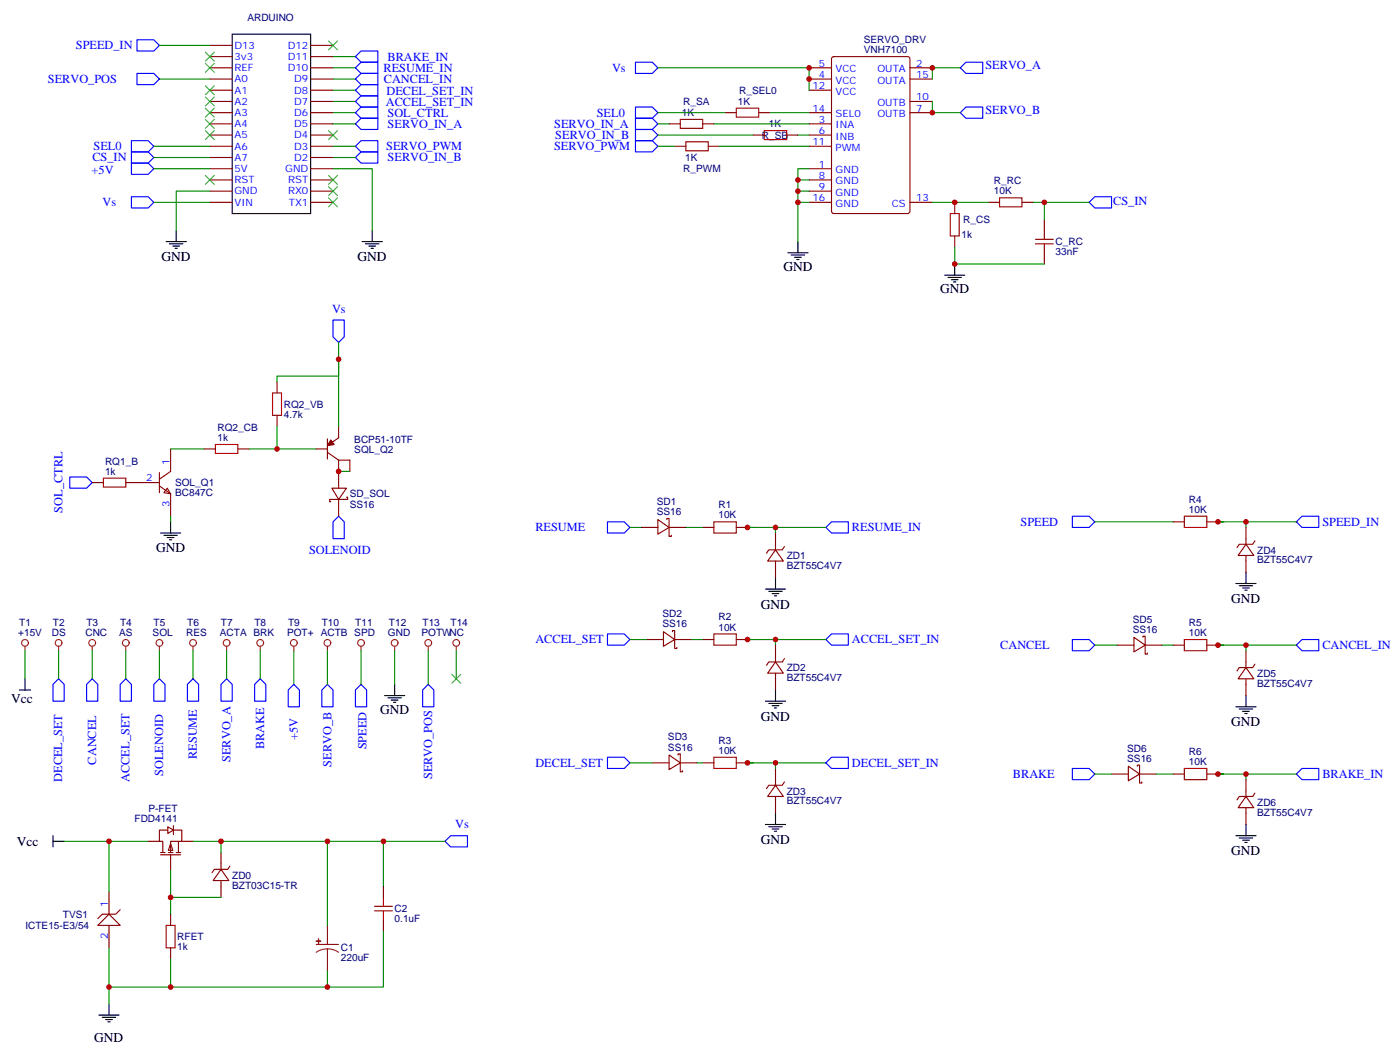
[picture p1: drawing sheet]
<svg xmlns="http://www.w3.org/2000/svg" width="441mm" height="332mm" viewBox="0 0 441 332" stroke-linecap="round" stroke-linejoin="round" font-family="sans-serif">
<g fill="none" stroke="#000" stroke-width=".35">
<path d="M73.1 10.8h24.7v56.4h-24.7zM114.1 76h6.3M115.1 76.7h4.2M116.2 77.4h2.1M116.9 78.1h.7M117.2 72.5v3.5M248.1 79.6h6.4M251.3 76v3.6M249.2 80.3h4.2M250.2 81h2.1M250.9 81.7h.7M121.1 218.9h6.4"/>
<path d="M122.2 219.6h4.2M124.3 215.4v3.5M123.2 220.3h2.1M123.9 221h.7"/>
</g>
<g fill="none" stroke="#870000" stroke-width=".35">
<path d="M66.1 17.8h7M66.1 14.3h7M97.8 17.8h7.1M97.8 14.3h7.1M262.1 18l.5-.2h23.3l.6 .4 .1 48.3-.5 .6-23.5 .1-.7-.5v-48.2zM66.1 39h7M66.1 35.5h7M66.1 31.9h7M66.1 28.4h7M66.1 24.9h7M66.1 21.3h7M97.8 39h7.1"/>
<path d="M97.8 35.5h7.1M97.8 31.9h7.1M97.8 28.4h7.1M97.8 24.9h7.1M97.8 21.3h7.1M254.8 39h7.1M254.8 35.5h7.1M254.8 28.4h7.1M254.8 24.9h7.1M254.8 21.3h7.1M286.6 35.5h7M286.6 31.9h7"/>
<path d="M286.6 24.9h7M286.6 21.3h7M66.1 56.6h7M66.1 53.1h7M66.1 49.6h7M66.1 46h7M66.1 42.5h7M97.8 56.6h7.1M97.8 53.1h7.1M97.8 49.6h7.1M97.8 46h7.1M97.8 42.5h7.1"/>
<path d="M254.8 56.6h7.1M254.8 53.1h7.1M254.8 46h7.1M254.8 42.5h7.1M66.1 63.7h7M66.1 60.1h7M97.8 63.7h7.1M97.8 60.1h7.1M254.8 63.7h7.1M254.8 60.1h7.1M286.6 63.7h7"/>
</g>
<g fill="none" stroke="#00f" stroke-width=".35">
<path d="M200.1 19.6h5.3l1.8 1.7-1.8 1.8h-5.3zM200.1 37.2h5.3l1.8 1.8-1.8 1.7h-5.3zM302.4 21.3l1.8-1.7h5.3v3.5h-5.3zM304.2 33.7h5.3v3.5h-5.3l-1.8-1.7zM41.4 51.3h5.3l1.7 1.8-1.7 1.8h-5.3zM200.1 40.7h5.3l1.8 1.8-1.8 1.8h-5.3zM200.1 44.3h5.3l1.8 1.7-1.8 1.8h-5.3zM191.3 199.5h5.3l1.8 1.8-1.8 1.7h-5.3zM18.5 213.6l1.7 1.8v5.3h-3.5v-5.3zM29 213.6l1.8 1.8v5.3h-3.5v-5.3zM37.9 215.4l1.7-1.8 1.8 1.8v5.3h-3.5zM50.2 213.6l1.8 1.8v5.3h-3.6v-5.3z"/>
<path d="M60.8 213.6l1.7 1.8v5.3h-3.5v-5.3zM71.4 213.6l1.7 1.8v5.3h-3.5v-5.3zM82 213.6l1.7 1.8v5.3h-3.5v-5.3zM92.5 215.4l1.8 1.7v5.3h-3.5v-5.3zM103.1 215.4l1.8 1.7v5.3h-3.5v-5.3zM113.7 215.4l1.8 1.7v5.3h-3.6v-5.3zM134.9 215.4l1.7 1.7v5.3h-3.5v-5.3z"/>
</g>
<path d="M64.7 16.4l2.8 2.8M64.7 19.9l2.8 2.9M67.5 16.4l-2.8 2.8M67.5 19.9l-2.8 2.9M64.7 55.2l2.8 2.8M67.5 55.2l-2.8 2.8M103.5 58.7l2.8 2.9M103.5 55.2l2.8 2.8M106.3 58.7l-2.8 2.9M106.3 55.2l-2.8 2.8M103.5 62.3l2.8 2.8M106.3 62.3l-2.8 2.8" fill="none" stroke="#3c3" stroke-width=".35"/>
<g fill="none" stroke="#008700" stroke-width=".35">
<path d="M207.2 21.3h47.6v7.1M293.6 31.9v3.6h8.8M302.4 21.3h-8.8v3.6M48.4 53.1h17.7M254.8 53.1h-3.5v22.9M7.9 204.8v8.8M18.5 204.8v8.8M29 204.8v8.8M39.6 204.8v8.8M50.2 204.8v8.8M60.8 204.8v8.8M71.4 204.8v8.8"/>
<path d="M82 204.8v8.8M92.5 204.8v10.6M103.1 204.8v10.6M113.7 204.8v10.6M124.3 204.8v10.6M134.9 204.8v10.6"/>
</g>
<g fill="none" stroke="#8c2424" stroke-width=".35">
<path d="M7.9 203.4v1.4M18.5 203.4v1.4M29 203.4v1.4M39.6 203.4v1.4M50.2 203.4v1.4M60.8 203.4v1.4M71.4 203.4v1.4M82 203.4v1.4M92.5 203.4v1.4M103.1 203.4v1.4M113.7 203.4v1.4M124.3 203.4v1.4"/>
<path d="M134.9 203.4v1.4"/>
<circle cx="7.9" cy="202.3" r="1.06"/>
<circle cx="18.4" cy="202.3" r="1.06"/>
<circle cx="29" cy="202.3" r="1.06"/>
<circle cx="39.6" cy="202.3" r="1.06"/>
<circle cx="50.2" cy="202.3" r="1.06"/>
<circle cx="60.8" cy="202.3" r="1.06"/>
<circle cx="71.4" cy="202.3" r="1.06"/>
<circle cx="81.9" cy="202.3" r="1.06"/>
<circle cx="92.5" cy="202.3" r="1.06"/>
<circle cx="103.1" cy="202.3" r="1.06"/>
<circle cx="113.7" cy="202.3" r="1.06"/>
<circle cx="124.3" cy="202.3" r="1.06"/>
<circle cx="134.9" cy="202.3" r="1.06"/>
</g>
<path d="M30.8 291.2l3.5-3.5 3.6 3.5z" fill="#fff" stroke="#870000" stroke-width=".35"/>
<g fill="none" stroke="#870000" stroke-width=".35">
<path d="M210.7 39h3.5M221.3 39h3.5M212.5 46h3.5M223.1 46h3.5M237.2 42.5h3.5M247.8 42.5h3.5M87.2 120.1v3.5M87.2 130.7v3.5M29 151.9h3.6M39.6 151.9h3.5M64.3 141.3h3.5M74.9 141.3h3.5"/>
<path d="M221.3 201.3h3.5M231.9 201.3h3.5M120.8 278.9v3.5M34.3 280.6v7.1M34.3 291.2v7.1M37.9 286.3l-1.5 1.4h-4.2l-1.4 1.4M120.8 289.5v3.5"/>
</g>
<g fill="none" stroke="#000" stroke-width=".35">
<path d="M52.3 76h6.4M53.4 76.7h4.2M54.4 77.4h2.2M55.1 78.1h.7M55.5 72.5v3.5M50.6 167.7h6.3M51.6 168.5h4.2M52.7 169.2h2.1M53.4 169.9h.7M53.7 164.2v3.5M6.1 217.1h3.5M7.9 213.6v3.5"/>
<path d="M244.2 217.1v3.6M241.1 220.7h6.3M242.1 221.4h4.2M243.2 222.1h2.1M243.9 222.8h.7M16.7 264.8h3.5M16.7 263v3.5M31.2 319.4h6.3M34.3 315.9v3.5M32.2 320.1h4.2M33.3 320.9h2.1M34 321.6h.7"/>
</g>
<g fill="none" stroke="#00f" stroke-width=".35">
<path d="M111.9 17.8l1.8-1.7h5.3v3.5h-5.3zM43.1 23.1h5.3l1.8 1.8-1.8 1.7h-5.3zM111.9 39l1.8-1.8h5.3v3.5h-5.3zM111.9 21.3l1.8-1.7h5.3v3.5h-5.3zM111.9 24.9l1.8-1.8h5.3v3.5h-5.3zM111.9 28.4l1.8-1.8h5.3v3.6h-5.3zM111.9 31.9l1.8-1.7h5.3v3.5h-5.3zM111.9 35.5l1.8-1.8h5.3v3.5h-5.3zM111.9 46l1.8-1.7h5.3v3.5h-5.3zM41.4 61.9h5.3l1.7 1.8-1.7 1.7h-5.3zM104.9 100.7h3.5v5.3l-1.8 1.8-1.7-1.8zM22 150.1h5.3l1.7 1.8-1.7 1.7h-5.3z"/>
<path d="M106.6 162.5l1.8 1.7v5.3h-3.5v-5.3zM261.9 199.5h5.3v3.5h-5.3l-1.8-1.7zM140.2 264.8l1.7-1.8h5.3v3.5h-5.3z"/>
</g>
<g fill="none" stroke="#008700" stroke-width=".35">
<path d="M104.9 17.8h7M50.2 24.9h15.9M104.9 21.3h7M104.9 24.9h7M104.9 28.4h7M104.9 31.9h7M104.9 35.5h7M104.9 39h7M207.2 39h3.5M224.8 39h30M104.9 53.1h12.3v19.4M104.9 46h7"/>
<path d="M207.2 42.5h30M207.2 46h5.3M226.6 46h28.2M251.3 56.6h3.5M251.3 42.5h3.5M48.4 63.7h17.7M66.1 60.1h-10.6v12.4M251.3 63.7h3.5M251.3 60.1h3.5M87.2 134.2v7.1M78.4 141.3h21.2M237.2 201.3h-1.8h8.8v1.7"/>
<path d="M103.1 305.3v5.3h-68.8v5.3"/>
</g>
<path d="M64.7 30.5l2.8 2.8M64.7 34l2.8 2.9M64.7 37.6l2.8 2.8M64.7 27l2.8 2.8M67.5 30.5l-2.8 2.8M67.5 34l-2.8 2.9M67.5 37.6l-2.8 2.8M67.5 27l-2.8 2.8M64.7 41.1l2.8 2.8M67.5 41.1l-2.8 2.8" fill="none" stroke="#3c3" stroke-width=".35"/>
<path d="M214.2 37.6h7.1v2.8h-7.1zM216 44.6h7.1v2.8h-7.1zM240.7 41.1h7.1v2.8h-7.1zM67.8 139.9h7.1v2.8h-7.1zM85.8 123.6h2.9v7.1h-2.9zM32.6 150.5h7v2.8h-7zM224.8 199.5h7.1v3.5h-7.1zM117.9 286.6h5.7M117.9 285.2h5.7M120.8 282.4v2.8M120.8 286.6v2.9" fill="none" stroke="#a10000" stroke-width=".35"/>
<path d="M99.6 297.2h7M103.1 298.6l1.9 .3 1.6 .8M103.1 298.6l-1.8 .3-1.7 .8M103.1 291.2v6M103.1 298.6v6.7" fill="none" stroke="#8c2424" stroke-width=".35"/>
<g fill="#8c2424" stroke="#8c2424" stroke-width=".35">
<path d="M99.6 296.2h1.4z"/>
<path d="M100.3 295.5v1.4z"/>
</g>
<path d="M52.7 153.6l1 1.8-2.1-.4z" fill="#fff" stroke="#870000" stroke-width=".35"/>
<g fill="none" stroke="#870000" stroke-width=".35">
<path d="M43.1 151.9h7.1M50.2 152.9l3.5 2.5v7.1M50.2 148.7v6.3M53.7 141.3v7l-3.5 2.5M46.7 264.8h3.5M50.6 269h6.3M50.6 268.3h1.4M53 261.2h-2.8v3.6h1.1v3.5M53 268.3h1.4M53.7 265.5l.7 2.1h-1.4zM53.7 269v4.6M54.8 261.2h2.5v3.6h-3.6v3.5"/>
<path d="M55.5 268.3h1.4M56.2 264.8v3.5M57.3 264.8h3.5M69.6 273.6l2.5 3.5h-5zM69.6 268.3v5.3M69.6 277.1v5.3M72.4 272.5l-.7 1.1h-4.2l-.7 1M53.7 287.7v3.5M53.7 298.3v3.5"/>
</g>
<path d="M53.7 141.3h10.6M20.2 264.8h26.5M34.3 264.8v15.8M53.7 273.6v14.1M60.8 264.8h79.4M69.6 264.8v3.5M103.1 264.8v26.4M34.3 298.3v12.3M53.7 282.4h15.9M53.7 301.8v8.8" fill="none" stroke="#008700" stroke-width=".35"/>
<path d="M52.3 291.2h2.8v7.1h-2.8z" fill="none" stroke="#a10000" stroke-width=".35"/>
<path d="M52.8 260.2l1.8 1-1.8 1.1z" fill="#fff" stroke="#870000" stroke-width=".35"/>
<g fill="none" stroke="#870000" stroke-width=".35">
<path d="M228.4 35.5h3.5M238.9 35.5h3.6M300.7 63.7v3.5M300.7 74.3v3.5M311.3 63.7h3.5M321.8 63.7h3.6M328.9 69v3.5M328.9 79.6v3.5M103.1 138.1v6.4M106.6 134.2v3.6l-3.5 2.4M99.6 141.3h3.5M103.1 142.3l3.5 2.5"/>
<path d="M104.5 153.6h4.6l-2.5 3.6zM106.6 144.8v8.8M106.6 157.2v5.3M106.6 144.8h3.6v3.5M109.1 156.5h.4v.7h-5.7v.7h.4M201.9 166h5.3M207.2 163.5l3.5 2.5-3.5 2.1zM210 163.5v-.3h.7v5.6h.7v-.3M210.7 166h5.3M221.3 166h3.5M231.9 166h3.5M244.2 173l2.5 3.6h-4.9z"/>
<path d="M244.2 167.7v5.3M244.2 176.6v5.3M247.1 172l-.8 1h-4.2l-.7 1.1M369.5 164.2h3.5M380 164.2h3.6M392.4 171.3l2.5 3.5h-5zM392.4 166v5.3M392.4 174.8v5.3M395.2 170.2l-.7 1.1h-4.2l-.7 1M209 198.8l3.5 2.5-3.5 2.1zM211.8 198.8v-.4h.7v5.7h.7v-.4M203.7 201.3h5.3"/>
<path d="M212.5 201.3h5.3M244.2 208.3l2.5 3.5h-4.9zM244.2 203v5.3M244.2 211.8v5.3M247.1 207.3l-.8 1h-4.2l-.7 1.1M351.8 203h5.3M357.1 200.6l3.5 2.4-3.5 2.1zM359.9 200.6v-.4h.7v5.6h.8v-.3M360.6 203h5.3M369.5 203h3.5M380 203h3.6M392.4 210.1l2.5 3.5h-5z"/>
<path d="M392.4 204.8v5.3M392.4 213.6v5.3M395.2 209l-.7 1.1h-4.2l-.7 1M210.7 237.6l3.5 2.5-3.5 2.1zM213.5 237.6v-.4h.7v5.7h.7v-.4M54.6 259.8v2.8M205.4 240.1h5.3M214.2 240.1h5.3M221.3 240.1h3.5M231.9 240.1h3.5M244.2 247.1l2.5 3.5h-4.9zM244.2 241.8v5.3"/>
<path d="M244.2 250.6v5.3M247.1 246.1l-.8 1h-4.2l-.7 1.1M350.1 243.6h5.3M355.4 241.1l3.5 2.5-3.5 2.1zM358.2 241.1v-.3h.7v5.6h.7v-.3M358.9 243.6h5.3M369.5 243.6h3.5M380 243.6h3.6M392.4 250.6l2.5 3.6h-5zM392.4 245.4v5.2M392.4 254.2v5.3M395.2 249.6l-.7 1h-4.2l-.7 1.1"/>
</g>
<g fill="none" stroke="#8c2424" stroke-width=".35">
<path d="M143.7 203.4v1.4"/>
<circle cx="143.7" cy="202.3" r="1.06"/>
</g>
<g fill="none" stroke="#008700" stroke-width=".35">
<path d="M50.2 14.3h15.9M207.2 35.5h21.2M242.5 35.5h12.3M48.4 49.6h17.7M48.4 46h17.7M104.9 49.6h7M293.6 63.7h17.7M300.7 77.8v5.3h28.2M325.4 63.7h17.6M328.9 63.7v5.3M106.6 113.1v5.3h-19.4v1.7M106.6 107.8v26.4"/>
<path d="M106.6 148.3h3.6M53.7 162.5v1.7M198.4 166h3.5M216 166h5.3M237.2 166h-1.8h8.8v1.7M244.2 166h15.9M344.8 164.2h24.7M385.3 164.2h-1.7h8.8v1.8M392.4 164.2h15.9M143.7 204.8v8.8M198.4 201.3h5.3M217.8 201.3h3.5"/>
<path d="M244.2 201.3h15.9M344.8 203h7M365.9 203h3.6M385.3 203h-1.7h8.8v1.8M392.4 203h15.9M198.4 240.1h7M219.5 240.1h1.8M237.2 240.1h-1.8h8.8v1.7M244.2 240.1h15.9M344.8 243.6h5.3M364.2 243.6h5.3M385.3 243.6h-1.7h8.8v1.8"/>
<path d="M392.4 243.6h15.9M120.8 264.8v14.1M120.8 293v17.6h-17.7"/>
</g>
<path d="M103.5 12.9l2.8 2.8M106.3 12.9l-2.8 2.8M103.5 41.1l2.8 2.8M106.3 41.1l-2.8 2.8M142.3 212.2l2.8 2.8M145.1 212.2l-2.8 2.8" fill="none" stroke="#3c3" stroke-width=".35"/>
<path d="M231.9 34h7v2.9h-7zM299.3 67.2h2.8v7.1h-2.8zM314.8 62.3h7v2.8h-7zM326.1 76.7h5.6M326.1 75.3h5.6M328.9 72.5v2.8M328.9 76.7v2.9M224.8 164.2h7.1v3.5h-7.1zM373 162.5h7v3.5h-7zM373 201.3h7v3.5h-7zM224.8 238.3h7.1v3.5h-7.1zM373 241.8h7v3.6h-7z" fill="none" stroke="#a10000" stroke-width=".35"/>
<g fill="none" stroke="#000" stroke-width=".35">
<path d="M297.5 86.6h6.3M298.6 87.3h4.2M299.6 88h2.1M300.3 88.7h.7M300.7 83.1v3.5M241.1 185.4h6.3M242.1 186.1h4.2M243.2 186.8h2.1M243.9 187.5h.7M244.2 181.9v3.5M389.2 183.6h6.4M390.3 184.3h4.2"/>
<path d="M391.3 185h2.2M392 185.7h.7M392.4 180.1v3.5M392.4 218.9v3.5M389.2 222.4h6.4M390.3 223.1h4.2M391.3 223.8h2.2M392 224.5h.7M241.1 259.5h6.3M244.2 255.9v3.6M392.4 259.5v3.5M242.1 260.2h4.2"/>
<path d="M243.2 260.9h2.1M243.9 261.6h.7M389.2 263h6.4M390.3 263.7h4.2M391.3 264.4h2.2M392 265.1h.7"/>
</g>
<g fill="none" stroke="#00f" stroke-width=".35">
<path d="M43.1 12.5h5.3l1.8 1.8-1.8 1.8h-5.3zM200.1 33.7h5.3l1.8 1.8-1.8 1.7h-5.3zM41.4 47.8h5.3l1.7 1.8-1.7 1.7h-5.3zM41.4 44.3h5.3l1.7 1.7-1.7 1.8h-5.3zM111.9 49.6l1.8-1.8h5.3v3.5h-5.3zM344.8 61.9h5.3v3.5h-5.3l-1.8-1.7zM191.3 164.2h5.3l1.8 1.8-1.8 1.7h-5.3zM260.1 166l1.8-1.8h5.3v3.5h-5.3zM337.7 162.5h5.3l1.8 1.7-1.8 1.8h-5.3zM408.3 164.2l1.7-1.7h5.3v3.5h-5.3zM337.7 201.3h5.3l1.8 1.7-1.8 1.8h-5.3zM408.3 203l1.7-1.7h5.3v3.5h-5.3z"/>
<path d="M191.3 238.3h5.3l1.8 1.8-1.8 1.7h-5.3zM261.9 238.3h5.3v3.5h-5.3l-1.8-1.7zM337.7 241.8h5.3l1.8 1.8-1.8 1.8h-5.3zM410 241.8h5.3v3.6h-5.3l-1.7-1.8z"/>
</g>
<path d="M104.2 138.5l1 1.4-2.1 .3z" fill="#870000" stroke="#870000" stroke-width=".35"/>
<g fill="#c00">
<circle cx="293.6" cy="21.3" r=".88"/>
<circle cx="254.8" cy="24.9" r=".88"/>
<circle cx="254.8" cy="21.3" r=".88"/>
<circle cx="293.6" cy="35.5" r=".88"/>
<circle cx="87.2" cy="141.3" r=".88"/>
<circle cx="34.3" cy="264.8" r=".88"/>
<circle cx="103.1" cy="264.8" r=".88"/>
<circle cx="34.3" cy="310.6" r=".88"/>
<circle cx="69.6" cy="264.8" r=".88"/>
<circle cx="53.7" cy="310.6" r=".88"/>
<circle cx="53.7" cy="282.4" r=".88"/>
<circle cx="235.4" cy="201.3" r=".88"/>
<circle cx="244.2" cy="201.3" r=".88"/>
<circle cx="244.2" cy="240.1" r=".88"/>
<circle cx="235.4" cy="240.1" r=".88"/>
<circle cx="235.4" cy="166" r=".88"/>
<circle cx="244.2" cy="166" r=".88"/>
<circle cx="383.6" cy="164.2" r=".88"/>
<circle cx="392.4" cy="164.2" r=".88"/>
<circle cx="383.6" cy="203" r=".88"/>
<circle cx="392.4" cy="203" r=".88"/>
<circle cx="383.6" cy="243.6" r=".88"/>
<circle cx="392.4" cy="243.6" r=".88"/>
<circle cx="251.3" cy="63.7" r=".88"/>
<circle cx="251.3" cy="60.1" r=".88"/>
<circle cx="251.3" cy="56.6" r=".88"/>
<circle cx="103.1" cy="310.6" r=".88"/>
<circle cx="300.7" cy="63.7" r=".88"/>
<circle cx="120.8" cy="264.8" r=".88"/>
<circle cx="328.9" cy="63.7" r=".88"/>
<circle cx="300.7" cy="83.1" r=".88"/>
<circle cx="106.6" cy="113.1" r=".88"/>
<circle cx="106.6" cy="148.3" r=".88"/>
</g>
<g font-size="4.2">
<text x="50.8" y="82.2">GND</text>
<text x="112.6" y="82.2">GND</text>
<text x="246.7" y="85.2">GND</text>
<text x="296.1" y="92.3">GND</text>
<text x="49.1" y="173.7">GND</text>
<text x="239.6" y="191.6">GND</text>
<text x="387.8" y="189.8">GND</text>
<text x="3.5" y="221.1">Vcc</text>
<text x="119.7" y="224.5">GND</text>
<text x="239.6" y="226.8">GND</text>
<text x="387.8" y="228.6">GND</text>
<text x="5.3" y="266.2">Vcc</text>
<text x="239.6" y="265.6">GND</text>
<text x="387.8" y="269.2">GND</text>
<text x="29.7" y="327.9">GND</text>
</g>
<g font-size="3.9" fill="#00f">
<text x="23.9" y="15.4">SPEED_IN</text>
<text x="120.8" y="22.6">RESUME_IN</text>
<text x="122" y="19">BRAKE_IN</text>
<text x="192.7" y="22.5">Vs</text>
<text x="310.3" y="21.8">SERVO_A</text>
<text x="15.1" y="26.1">SERVO_POS</text>
<text x="120.9" y="26.1">CANCEL_IN</text>
<text x="121.7" y="29.7">DECEL_SET_IN</text>
<text x="121.5" y="33.3">ACCEL_SET_IN</text>
<text x="310.3" y="35.9">SERVO_B</text>
<text x="122" y="36.7">SOL_CTRL</text>
<text x="122.1" y="40.2">SERVO_IN_A</text>
<text x="174.6" y="40.2">SERVO_IN_A</text>
<text x="188" y="36.7">SEL0</text>
<text x="29.4" y="47.3">SEL0</text>
<text x="121.6" y="47.3">SERVO_PWM</text>
<text x="174.5" y="47.3">SERVO_PWM</text>
<text x="174.9" y="43.7">SERVO_IN_B</text>
<text x="29.1" y="50.8">CS_IN</text>
<text x="122.1" y="50.8">SERVO_IN_B</text>
<text x="28.9" y="54.9">+5V</text>
<text x="32.3" y="64.9">Vs</text>
<text x="350.6" y="64.4">CS_IN</text>
<text x="104.6" y="98.4">Vs</text>
<text x="19.7" y="161.3" transform="rotate(-90 19.7 161.3)">SOL_CTRL</text>
<text x="168.6" y="167.2">RESUME</text>
<text x="268.3" y="167.2">RESUME_IN</text>
<text x="321.4" y="165.4">SPEED</text>
<text x="416.5" y="165.5">SPEED_IN</text>
<text x="97.3" y="174.3">SOLENOID</text>
<text x="168.6" y="202.5">ACCEL_SET</text>
<text x="268.3" y="202.5">ACCEL_SET_IN</text>
<text x="315" y="204.3">CANCEL</text>
<text x="416.5" y="204.3">CANCEL_IN</text>
<text x="93.8" y="232.9" transform="rotate(-90 93.8 232.9)">+5V</text>
<text x="62" y="238.9" transform="rotate(-90 62 238.9)">RESUME</text>
<text x="72.6" y="239.8" transform="rotate(-90 72.6 239.8)">SERVO_A</text>
<text x="83.2" y="235.8" transform="rotate(-90 83.2 235.8)">BRAKE</text>
<text x="115.5" y="235.8" transform="rotate(-90 115.5 235.8)">SPEED</text>
<text x="30.3" y="240.6" transform="rotate(-90 30.3 240.6)">CANCEL</text>
<text x="51.4" y="244.2" transform="rotate(-90 51.4 244.2)">SOLENOID</text>
<text x="104.4" y="241.2" transform="rotate(-90 104.4 241.2)">SERVO_B</text>
<text x="136.1" y="245.2" transform="rotate(-90 136.1 245.2)">SERVO_POS</text>
<text x="168.6" y="241.3">DECEL_SET</text>
<text x="268.3" y="241.3">DECEL_SET_IN</text>
<text x="319" y="244.8">BRAKE</text>
<text x="416.5" y="244.8">BRAKE_IN</text>
<text x="19.6" y="246.1" transform="rotate(-90 19.6 246.1)">DECEL_SET</text>
<text x="40.7" y="246.1" transform="rotate(-90 40.7 246.1)">ACCEL_SET</text>
<text x="143.4" y="260.7">Vs</text>
</g>
<g font-size="3.2" fill="#000080">
<text x="77.9" y="6.5">ARDUINO</text>
<text x="272.1" y="16.7">VNH7100</text>
<text x="272.1" y="13.6">SERVO_DRV</text>
<text x="232.8" y="29.6">R_SEL0</text>
<text x="215.2" y="33.1">R_SA</text>
<text x="232.4" y="33">1K</text>
<text x="214.7" y="36.5">1K</text>
<text x="242.1" y="40">1K</text>
<text x="239.9" y="43.7">R_SB</text>
<text x="215.8" y="50.7">1K</text>
<text x="215.2" y="54.2">R_PWM</text>
<text x="313" y="58">R_RC</text>
<text x="313" y="61.2">10K</text>
<text x="303.3" y="70.1">R_CS</text>
<text x="302.8" y="75.1">1k</text>
<text x="332.4" y="77.1">C_RC</text>
<text x="332.4" y="80.3">33nF</text>
<text x="89.4" y="131.5">4.7k</text>
<text x="89.4" y="128.3">RQ2_VB</text>
<text x="68.5" y="135.6">RQ2_CB</text>
<text x="68.5" y="138.8">1k</text>
<text x="111.6" y="139.4">BCP51-10TF</text>
<text x="111.6" y="142.6">SQL_Q2</text>
<text x="33.1" y="149.4">1k</text>
<text x="33.1" y="146.2">RQ1_B</text>
<text x="55.1" y="152.9">SOL_Q1</text>
<text x="55.1" y="156.1">BC847C</text>
<text x="110.2" y="159.7">SS16</text>
<text x="110.2" y="156.5">SD_SOL</text>
<text x="206.8" y="158.9">SD1</text>
<text x="226.2" y="160">R1</text>
<text x="374.4" y="161.4">10K</text>
<text x="374.4" y="158.2">R4</text>
<text x="206.8" y="162.1">SS16</text>
<text x="226.2" y="163.2">10K</text>
<text x="247.8" y="179">BZT55C4V7</text>
<text x="247.8" y="176">ZD1</text>
<text x="395.9" y="177.3">BZT55C4V7</text>
<text x="395.9" y="174.2">ZD4</text>
<text x="6.1" y="197.1">T1</text>
<text x="16.6" y="197.1">T2</text>
<text x="27.2" y="197.1">T3</text>
<text x="37.8" y="197.1">T4</text>
<text x="48.4" y="197.1">T5</text>
<text x="59" y="197.1">T6</text>
<text x="69.6" y="197.1">T7</text>
<text x="80.1" y="197.1">T8</text>
<text x="90.7" y="197.1">T9</text>
<text x="101.3" y="197.1">T10</text>
<text x="111.9" y="197.1">T11</text>
<text x="122.5" y="197.1">T12</text>
<text x="133.1" y="197.1">T13</text>
<text x="141.9" y="197.1">T14</text>
<text x="208.6" y="197.4">SS16</text>
<text x="208.6" y="194.2">SD2</text>
<text x="226.2" y="195.3">R2</text>
<text x="356.8" y="196">SD5</text>
<text x="374.4" y="197">R5</text>
<text x="5.7" y="200.2">+15V</text>
<text x="16.3" y="200.2">DS</text>
<text x="26.9" y="200.2">CNC</text>
<text x="37.5" y="200.2">AS</text>
<text x="48.1" y="200.2">SOL</text>
<text x="58.7" y="200.2">RES</text>
<text x="69.2" y="200.2">ACTA BRK</text>
<text x="90.4" y="200.2">POT+ ACTB SPD</text>
<text x="122.2" y="200.2">GND</text>
<text x="132.7" y="200.2">POTWNC</text>
<text x="226.2" y="198.4">10K</text>
<text x="356.8" y="199.1">SS16</text>
<text x="374.4" y="200.2">10K</text>
<text x="247.8" y="214.3">BZT55C4V7</text>
<text x="247.8" y="211.3">ZD2</text>
<text x="395.9" y="213">ZD5</text>
<text x="395.9" y="216.1">BZT55C4V7</text>
<text x="210.4" y="233">SD3</text>
<text x="210.4" y="236.2">SS16</text>
<text x="226.2" y="237.2">10K</text>
<text x="226.2" y="234.1">R3</text>
<text x="355" y="239.7">SS16</text>
<text x="355" y="236.5">SD6</text>
<text x="374.4" y="237.6">R6</text>
<text x="374.4" y="240.8">10K</text>
<text x="247.8" y="250.1">ZD3</text>
<text x="46.8" y="255.6">P-FET</text>
<text x="247.8" y="253.1">BZT55C4V7</text>
<text x="395.9" y="256.6">BZT55C4V7</text>
<text x="395.9" y="253.6">ZD6</text>
<text x="42.4" y="258.8">FDD4141</text>
<text x="73.1" y="279.7">BZT03C15-TR</text>
<text x="73.1" y="276.5">ZD0</text>
<text x="124.3" y="287">C2</text>
<text x="8" y="292.4">ICTE15-E3/54</text>
<text x="19.8" y="288.7">TVS1</text>
<text x="124.3" y="290.2">0.1uF</text>
<text x="55.8" y="299.1">1k</text>
<text x="55.8" y="295.9">RFET</text>
<text x="107.4" y="299.3">C1</text>
<text x="107.4" y="302.5">220uF</text>
</g>
<g font-size="3.2" fill="#00f">
<text x="73.8" y="15.3">D13</text>
<text x="90.6" y="15.3">D12</text>
<text x="73.8" y="22.4">REF</text>
<text x="73.8" y="18.9">3v3</text>
<text x="90.6" y="22.4">D10</text>
<text x="90.6" y="18.9">D11</text>
<text x="257.9" y="21">5</text>
<text x="263.2" y="22.8">VCC</text>
<text x="276.3" y="22.8">OUTA</text>
<text x="288.5" y="21">2</text>
<text x="73.8" y="29.5">A1</text>
<text x="73.8" y="25.9">A0</text>
<text x="92.7" y="29.5">D8</text>
<text x="92.7" y="25.9">D9</text>
<text x="255.9" y="28">12</text>
<text x="257.9" y="24.5">4</text>
<text x="263.2" y="26.3">VCC</text>
<text x="263.2" y="29.8">VCC</text>
<text x="276.3" y="26.3">OUTA</text>
<text x="288.5" y="24.5">15</text>
<text x="73.8" y="33">A2</text>
<text x="92.7" y="33">D7</text>
<text x="255.9" y="35.1">14</text>
<text x="276.3" y="33.3">OUTB</text>
<text x="288.5" y="35.1">7</text>
<text x="288.5" y="31.6">10</text>
<text x="73.8" y="40">A4</text>
<text x="73.8" y="36.5">A3</text>
<text x="92.7" y="40">D5</text>
<text x="92.7" y="36.5">D6</text>
<text x="257.9" y="38.6">3</text>
<text x="263.2" y="40.4">INA</text>
<text x="263.2" y="36.9">SEL0</text>
<text x="276.3" y="36.9">OUTB</text>
<text x="73.8" y="47.1">A6</text>
<text x="73.8" y="43.6">A5</text>
<text x="92.7" y="47.1">D3</text>
<text x="92.7" y="43.6">D4</text>
<text x="255.9" y="45.7">11</text>
<text x="257.9" y="42.2">6</text>
<text x="263.2" y="43.9">INB</text>
<text x="263.2" y="47.4">PWM</text>
<text x="73.8" y="50.6">A7</text>
<text x="92.7" y="50.6">D2</text>
<text x="257.9" y="52.7">1</text>
<text x="73.8" y="57.7">RST</text>
<text x="73.8" y="54.2">5V</text>
<text x="89.8" y="54.2">GND</text>
<text x="90.8" y="57.7">RST</text>
<text x="257.9" y="56.3">8</text>
<text x="257.9" y="59.8">9</text>
<text x="263.2" y="54.5">GND</text>
<text x="263.2" y="58">GND</text>
<text x="73.8" y="64.7">VIN</text>
<text x="73.8" y="61.2">GND</text>
<text x="90.7" y="61.2">RX0</text>
<text x="91" y="64.7">TX1</text>
<text x="255.9" y="63.3">16</text>
<text x="263.2" y="61.6">GND</text>
<text x="263.2" y="65.1">GND</text>
<text x="280.9" y="65.1">CS</text>
<text x="288.5" y="63.3">13</text>
<text x="53.4" y="146.2" transform="rotate(-90 53.4 146.2)">1</text>
<text x="46.1" y="151.5">2</text>
<text x="53.4" y="159.5" transform="rotate(-90 53.4 159.5)">3</text>
<text x="34" y="285.6" transform="rotate(-90 34 285.6)">1</text>
<text x="34" y="295.4" transform="rotate(-90 34 295.4)">2</text>
</g>
</svg>
